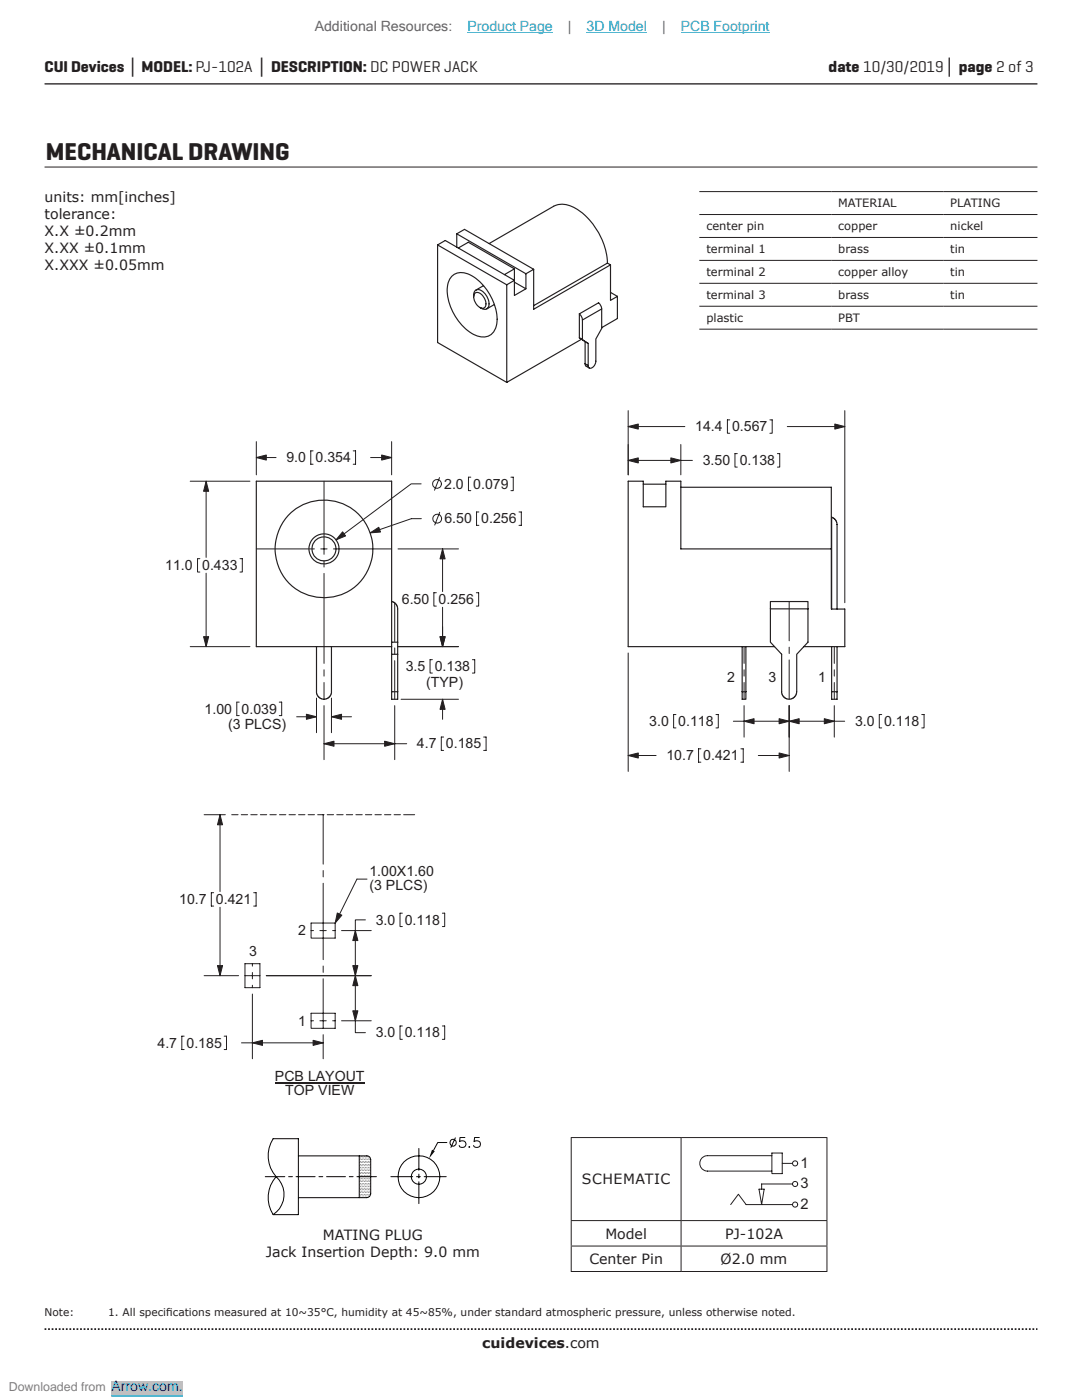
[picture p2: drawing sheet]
<svg xmlns="http://www.w3.org/2000/svg" width="216mm" height="279mm" viewBox="0 0 216 279" stroke-linecap="round" stroke-linejoin="round" font-family="sans-serif">
<path d="M8.9 16.7h198.1" fill="none" stroke="#231f20" stroke-width=".26"/>
<path d="M8.9 265.3h198.1" fill="none" stroke="#231f20" stroke-width=".35" stroke-dasharray=".4 .4 .4 .4 .4 .4" stroke-dashoffset=".7" stroke-linecap="butt"/>
<g fill="none" stroke="#231f20" stroke-width=".23">
<path d="M87.3 48.9l13.8 7.9M87.3 48.9v19.5l13.8 7.9M87.3 48.9l1.5-.9 13.8 8M90.4 54.9a3.5 3.5 0 0 1 4.1 .4 10.6 10.6 0 0 1 4.6 9.3 2.82 2.82 0 0 1-4.3 2.3 10.5 10.5 0 0 1-5.5-10.1l.3-.8zM91.1 46.7l1.6-.9 13.8 7.9M91.1 46.7l13.8 7.9M91.1 46.7v2.6M91.4 49.5l2.1-1.2 9.1 5.4v2.3M94.5 59.2a1.03 1.03 0 0 1 .3-1.2 1.03 1.03 0 0 1 1.3 0 2.57 2.57 0 0 1 1.1 3.6 1.24 1.24 0 0 1-1.5-.2M94.8 58.5a1.5 1.5 0 0 1 1.9 1 1.48 1.48 0 0 1-.1 1.9 2.05 2.05 0 0 1-2.1-2.3zM96.5 57l-1.5 .9M97.6 48.6l12.9-7.4a4.7 4.7 0 0 1 5.1 .8 14.1 14.1 0 0 1 5.6 10.5"/>
<path d="M101.1 56.8v19.5M102.6 56l-1.5 .8M102.6 56.3l2.3 1.3M102.6 53.7l-1.9 1.1M104.9 54.6v3l-2.3 1.4v-3M106.5 53.7l-1.6 .9M121.2 52.5l-14.7 8.5M121.2 52.5l.6 .4M121.8 52.9v7l1.4-.8M121.8 52.9l-15.3 8.8v-8M121.8 58.4l1.4 .7M123.2 59.1v4.5l-3.1 1.8"/>
<path d="M98.7 60.8l-1.6 .8M115.6 67.4l.4 .3-14.9 8.6M115.6 62.6l.4 .6 .2 .7M115.6 62.6v4.8M115.6 67.4l.6 .4M116 67.7l.8 .5M116.2 63.9v3.9M116.2 67.8l1.2 .7M116.8 72.6l.1 .5 .7 .4M116.8 68.2l.6 .3M116.8 72.6l.6 .3M116.8 68.2v4.4"/>
<path d="M117.4 68.5v4.4M120.1 61.7l-.2-.7-.5-.6-3.8 2.2M120.1 61.7v3.9l-1.2 2.1v4.4a1.24 1.24 0 0 1-1.4 1.3l-.1-.5M120.1 61.7l-3.9 2.2M128.4 96.6h4.5M135.9 97.2h30v12.3M165.9 109.5h-30v-13.5h-3v5.1h-4.5v-5.1h-3.1v33.1h29.3M165.9 109.5v12.1h2.7v7.5h-8.2M165.9 103.2l.8 .6 .3 .9v16.9M165.9 103.2v18.4M63.2 129.1v9.2l.4 .9 .5 .3h.6M66.1 129.1v9.2l-.4 .9-1 .4"/>
<path d="M78.1 120l.9 .5 .4 1v16.6M78.1 138.1v1.5h1.3v-1.5M78.1 129.1h-27v-33.1h27v42.1M78.1 128.2h1.3M78.1 130.6h1.3M78.1 138.1h1.3M148.1 138.1v1.5h.7v-1.5M148.1 138.1h.7M148.1 129.1v9M148.8 129.1v9M153.7 121.5v6.7l2.3 2.4v7.9l.3 .5 .4 .4 1 .1 .9-.5 .3-.5 .1-.4M153.7 121.5v-1.4h7.5v1.4"/>
<path d="M153.7 121.5h7.5M161.2 121.5v6.7l-2.2 2.4v7.5M165.9 138.1v1.5h1.1v-1.5M165.9 138.1h1.1M165.9 129.1v9M167 129.1v9"/>
<circle cx="64.6" cy="109.6" r="9.8"/>
<circle cx="64.6" cy="109.5" r="3"/>
<circle cx="64.6" cy="109.5" r="2.4"/>
</g>
<g fill="none" stroke="#231f20" stroke-width=".2">
<path d="M40.7 162.6h4.3M42.6 178.2h-.4v2.6h.4M43.9 162.6v15.3M46.2 162.6h1.3M48.1 162.6h1.3M50 162.6h1.3M50.6 178.2h.5v2.6h-.5M52 162.6h1.2M53.9 162.6h1.2M55.8 162.6h1.2M57.7 162.6h1.2M59.6 162.6h1.2"/>
<path d="M61.5 162.6h1.3M63.4 162.6h1.3M64.5 162.6v9.9M64.5 173.7v1.3M64.5 176.3v15.2M65.3 162.6h1.3M67.2 162.6h1.3M69.1 162.6h1.3M71 162.6h1.3M72.9 162.6h1.3M74.8 162.6h1.3M76.7 162.6h1.3"/>
<path d="M78.6 162.6h1.3M80.5 162.6h2.2M40.7 194.7h6.9M43.9 181.1v13.6M48.9 194.7h3M48.9 192.3h3v4.8h-3zM50.4 198.4v12.9M50.4 192.3v.5M50.4 194.1v1.3M50.4 196.6v.5M53.1 194.7h21M62.1 184.2h4.8v3h-4.8z"/>
<path d="M62.1 185.7h.5M63.8 185.7h1.3M64.5 192.8v1.3M64.5 195.3v9.9M66.4 185.7h.5M68.2 185.7h5.9M72.9 183.6h-2v22.5h2M80.3 182.2h-.5v2.7h.5M88.3 182.2h.4v2.7h-.4M36.7 206.8h-.4v2.7h.4M44.7 206.8h.5v2.7h-.5M48.2 208.1h16.3"/>
<path d="M62.1 202.2h4.8v3h-4.8zM62.1 203.7h.5M63.8 203.7h1.3M64.5 206.5v4.8M66.4 203.7h.5M68.2 203.7h5.9M80.3 204.8h-.5v2.6h.5M88.3 204.8h.4v2.6h-.4"/>
</g>
<path d="M70.9 194.7l.5 2h-1z" fill="#231f20"/>
<path d="M70.9 194.7l.5 2h-1z" fill="none" stroke="#231f20" stroke-width=".2"/>
<path d="M70.4 201.7h1l-.5 2z" fill="#231f20"/>
<path d="M70.4 201.7h1l-.5 2z" fill="none" stroke="#231f20" stroke-width=".2"/>
<path d="M43.4 192.7h1l-.5 2z" fill="#231f20"/>
<path d="M43.4 192.7h1l-.5 2z" fill="none" stroke="#231f20" stroke-width=".2"/>
<path d="M43.9 162.6l.5 2h-1z" fill="#231f20"/>
<path d="M43.9 162.6l.5 2h-1z" fill="none" stroke="#231f20" stroke-width=".2"/>
<path d="M62.5 207.6l2 .5-2 .5z" fill="#231f20"/>
<path d="M62.5 207.6l2 .5-2 .5z" fill="none" stroke="#231f20" stroke-width=".2"/>
<path d="M50.4 208.1l2-.5v1z" fill="#231f20"/>
<path d="M50.4 208.1l2-.5v1z" fill="none" stroke="#231f20" stroke-width=".2"/>
<path d="M70.9 185.7l.5 2h-1z" fill="#231f20"/>
<path d="M70.9 185.7l.5 2h-1z" fill="none" stroke="#231f20" stroke-width=".2"/>
<path d="M70.4 192.7h1l-.5 2z" fill="#231f20"/>
<g fill="none" stroke="#231f20" stroke-width=".2">
<path d="M125.3 130.3v23.7M148.5 129.1v3.3M148.5 133.7v1.2M148.5 136.2v3.4M157.5 120.1v7.8M157.5 129.2v1.2M157.5 131.7v7.9M166.5 129.1v3.3M166.5 133.7v1.2M166.5 136.2v3.4M125.3 150.8h5.6M134.9 142.6h-.5v2.7h.5"/>
<path d="M139.9 149.4h-.5v2.7h.5M142.9 142.6h.4v2.7h-.4M146.3 143.9h22.2M147.8 149.4h.5v2.7h-.5M148.5 140.8v6.3M151.3 150.8h6.2M157.5 140.8v13.2M166.5 140.8v6.3M175.9 142.6h-.4v2.7h.4M183.9 142.6h.5v2.7h-.5M70.4 192.7h1l-.5 2z"/>
</g>
<path d="M157.5 143.9l2-.5v1z" fill="#231f20"/>
<path d="M157.5 143.9l2-.5v1z" fill="none" stroke="#231f20" stroke-width=".2"/>
<path d="M164.5 143.4l2 .5-2 .5z" fill="#231f20"/>
<path d="M164.5 143.4l2 .5-2 .5z" fill="none" stroke="#231f20" stroke-width=".2"/>
<path d="M155.5 150.3l2 .5-2 .5z" fill="#231f20"/>
<path d="M155.5 150.3l2 .5-2 .5z" fill="none" stroke="#231f20" stroke-width=".2"/>
<path d="M125.3 150.8l2.1-.5v1z" fill="#231f20"/>
<path d="M125.3 150.8l2.1-.5v1z" fill="none" stroke="#231f20" stroke-width=".2"/>
<path d="M148.5 143.9l2-.5v1z" fill="#231f20"/>
<path d="M148.5 143.9l2-.5v1z" fill="none" stroke="#231f20" stroke-width=".2"/>
<path d="M155.5 143.4l2 .5-2 .5z" fill="#231f20"/>
<g fill="none" stroke="#231f20" stroke-width=".2">
<path d="M64.7 96v14.6M51.1 109.5h11.6M64 109.5h1.3M64.7 111.9v1.3M64.7 114.4v18M66.5 109.5h11.6M79.4 109.5h12.1M87.1 118.3h-.5v2.7h.5M88.3 109.5v8.6M95 118.3h.5v2.7h-.5M64.7 133.7v1.2M64.7 136.2v3.4"/>
<path d="M78.8 120.3v7.7M78.8 129.3v1.3M78.8 131.8v7.8M79.4 129.1h12.1M80 139.6h11.5M86.3 131.7h-.5v2.6h.5M88.3 121.2v7.9M88.3 139.6v4M94.3 131.7h.4v2.6h-.4M64.7 140.8v10.8M64.7 148.4h16.5M78.8 140.8v10.8"/>
<path d="M88.5 147.1h-.4v2.7h.4M96.5 147.1h.5v2.7h-.5M155.5 143.4l2 .5-2 .5z"/>
</g>
<path d="M88.3 139.6l.5 2h-1z" fill="#231f20"/>
<path d="M88.3 139.6l.5 2h-1z" fill="none" stroke="#231f20" stroke-width=".2"/>
<path d="M87.8 127.1h1l-.5 2z" fill="#231f20"/>
<path d="M87.8 127.1h1l-.5 2z" fill="none" stroke="#231f20" stroke-width=".2"/>
<path d="M76.7 147.9l2.1 .5-2.1 .5z" fill="#231f20"/>
<path d="M76.7 147.9l2.1 .5-2.1 .5z" fill="none" stroke="#231f20" stroke-width=".2"/>
<path d="M64.7 148.4l1.9-.5v1z" fill="#231f20"/>
<path d="M64.7 148.4l1.9-.5v1z" fill="none" stroke="#231f20" stroke-width=".2"/>
<path d="M87.8 127.1h1l-.5 2z" fill="#231f20"/>
<path d="M87.8 127.1h1l-.5 2z" fill="none" stroke="#231f20" stroke-width=".2"/>
<path d="M88.3 109.5l.5 2h-1z" fill="#231f20"/>
<path d="M125.3 82v12.8M125.3 85.1h11.4M125.3 91.9h12.9M135.9 88.7v6.1M145.6 83.8h-.5v2.7h.5M147.1 90.5h-.4v2.7h.4M153.6 83.8h.5v2.7h-.5M155.1 90.5h.5v2.7h-.5M157.1 85.1h11.5M168.6 82v38.3M88.3 109.5l.5 2h-1z" fill="none" stroke="#231f20" stroke-width=".2"/>
<path d="M125.3 85.1l2.1-.5v1z" fill="#231f20"/>
<path d="M125.3 85.1l2.1-.5v1z" fill="none" stroke="#231f20" stroke-width=".2"/>
<path d="M166.6 84.6l2 .5-2 .5z" fill="#231f20"/>
<path d="M166.6 84.6l2 .5-2 .5z" fill="none" stroke="#231f20" stroke-width=".2"/>
<path d="M125.3 91.9l2.1-.5v1z" fill="#231f20"/>
<path d="M125.3 91.9l2.1-.5v1z" fill="none" stroke="#231f20" stroke-width=".2"/>
<path d="M133.9 91.4l2 .5-2 .5z" fill="#231f20"/>
<g fill="none" stroke="#231f20" stroke-width=".2">
<path d="M38 96h11.9M41.1 96v15.2M51.1 91.3h4M51.1 88.1v6.7M62.5 90h-.5v2.6h.5M70.5 90h.4v2.6h-.4M74 91.3h4.1M78.1 88.1v6.7M84 96.6h-2l-15 11.1M87.7 95.3l-1 2.5M93.9 95.2h-.4v2.7h.4M101.9 95.2h.5v2.7h-.5"/>
<path d="M133.9 91.4l2 .5-2 .5zM39.9 111.5h-.5v2.7h.5M41.1 114.4v14.7M47.9 111.5h.5v2.7h-.5M84.1 103.5h-2l-8.2 2.8M87.7 102.2l-1 2.6M95.6 102.2h-.5v2.6h.5M103.6 102.2h.4v2.6h-.4M38 129.1h11.9M63.2 139.3v6.9M66.1 139.3v6.9M47.7 140.1h-.5v2.7h.5"/>
<path d="M55.7 140.1h.5v2.7h-.5M59.2 143h4M66.1 143h4"/>
<circle cx="87.2" cy="96.6" r=".88"/>
<circle cx="87.2" cy="103.5" r=".88"/>
</g>
<path d="M40.6 127.1h1l-.5 2z" fill="#231f20"/>
<path d="M40.6 127.1h1l-.5 2z" fill="none" stroke="#231f20" stroke-width=".2"/>
<path d="M51.1 91.3l2-.5v1z" fill="#231f20"/>
<path d="M51.1 91.3l2-.5v1z" fill="none" stroke="#231f20" stroke-width=".2"/>
<path d="M66.1 143l2.1-.5v1.1z" fill="#231f20"/>
<path d="M66.1 143l2.1-.5v1.1z" fill="none" stroke="#231f20" stroke-width=".2"/>
<path d="M61.1 142.5l2.1 .5-2.1 .6z" fill="#231f20"/>
<path d="M61.1 142.5l2.1 .5-2.1 .6z" fill="none" stroke="#231f20" stroke-width=".2"/>
<path d="M76.2 90.8l1.9 .5-1.9 .5z" fill="#231f20"/>
<path d="M76.2 90.8l1.9 .5-1.9 .5z" fill="none" stroke="#231f20" stroke-width=".2"/>
<path d="M73.9 106.3l1.7-1.1 .3 1z" fill="#231f20"/>
<path d="M73.9 106.3l1.7-1.1 .3 1z" fill="none" stroke="#231f20" stroke-width=".2"/>
<path d="M41.1 96l.5 2h-1z" fill="#231f20"/>
<path d="M41.1 96l.5 2h-1z" fill="none" stroke="#231f20" stroke-width=".2"/>
<path d="M68.4 106.1l.6 .9-2 .7z" fill="#231f20"/>
<path d="M68.4 106.1l.6 .9-2 .7zM73.2 175.4h-2l-4.3 8.8" fill="none" stroke="#231f20" stroke-width=".2"/>
<path d="M54.9 216.1h17.8" fill="none" stroke="#231f20" stroke-width=".21"/>
<path d="M67.3 182.2l.9 .4-1.3 1.6z" fill="#231f20"/>
<g fill="none" stroke="#231f20" stroke-width=".2">
<path d="M8.9 33.3h198.1M139.5 38.2h67.5M139.5 42.8h67.5M139.5 47.4h67.5M139.5 52h67.5M139.5 56.5h67.5M139.5 61.1h67.5M139.5 65.7h67.5M67.3 182.2l.9 .4-1.3 1.6zM113.9 227h51.2M114 227.1v16.4M135.9 227.1v16.4"/>
<path d="M151.4 237.3h1.1l-.5 3.1zM154 230.6h-12.8a1.54 1.54 0 0 0-1.6 1.6 1.54 1.54 0 0 0 1.6 1.5h12.8M154 230.1h2.1v4.1h-2.1zM156.1 232.2h2M158.1 236.3h-6.1v1M165 227.1v16.4M113.9 243.6h51.2M113.9 248.7h51.2M113.9 253.8h51.2M114 243.7v4.9M114 248.8v4.9M135.9 243.7v4.9"/>
<path d="M135.9 248.8v4.9M145.8 240.4l1.5-2.1 1.6 2.1h9.2M165 243.7v4.9M165 248.8v4.9"/>
<circle cx="158.7" cy="236.3" r=".51"/>
<circle cx="158.7" cy="232.2" r=".51"/>
<circle cx="158.7" cy="240.4" r=".51"/>
</g>
<g fill="none" stroke="#040503" stroke-width=".2">
<path d="M52.9 234.8h3.9M55.1 234.8a6.3 6.3 0 0 1-.6-7.5h5v15.1h-5a6.3 6.3 0 0 1 .6-7.6 4.8 4.8 0 0 1-.6 7.6M57.6 234.8h.8M59.1 234.8h3.8M59.5 230.7h13.7a.72 .72 0 0 1 .8 .7v6.9a.8 .8 0 0 1-.8 .7h-13.7M63.6 234.8h.8M65.2 234.8h3.7M69.7 234.8h.8M71.2 234.8h3.9M71.7 230.7v8.3M78 234.8h4.4M83.1 234.8h.8"/>
<path d="M83.6 229.2v4.4M83.6 234.3v.8M83.6 235.8v4.4M84.6 234.8h4.4M89.2 228h-1.9l-.8 1.6"/>
<circle cx="83.6" cy="234.8" r="1.52"/>
<circle cx="83.6" cy="234.8" r="4.2"/>
</g>
<path d="M86.2 229.5l.6 .3-1.2 1.4z" fill="#040503"/>
<g fill="none" stroke="#040503" stroke-width=".2">
<path d="M71.8 230.7v.1M71.8 231.4h.1M71.8 232v.1M71.8 232.6v.1M71.8 233.3h.1M71.8 233.9v.1M71.8 234.5v.1M71.8 235.2v.1M71.8 235.8v.1M71.8 236.4v.1M71.8 237.1v.1M71.8 237.7v.1"/>
<path d="M71.8 238.3v.1M71.8 238.9v.1M71.9 231.1h.1M71.9 231.7v.1M71.9 232.3v.1M71.9 233v.1M71.9 233.6h.1M71.9 234.2v.1M71.9 234.8v.1M71.9 235.5v.1M71.9 236.1v.1M71.9 236.7v.1"/>
<path d="M71.9 237.4v.1M71.9 238v.1M71.9 238.6v.1M72.1 230.7v.1M72.1 231.4h.1M72.1 232v.1M72.1 232.6v.1M72.1 233.3h.1M72.1 233.9v.1M72.1 234.5v.1M72.1 235.2v.1M72.1 235.8v.1"/>
<path d="M72.1 236.4v.1M72.1 237.1v.1M72.1 237.7v.1M72.1 238.3v.1M72.1 238.9v.1M72.3 231.1h.1M72.3 231.7v.1M72.3 232.3v.1M72.3 233v.1M72.3 233.6h.1M72.3 234.2v.1M72.3 234.8v.1"/>
<path d="M72.3 235.5v.1M72.3 236.1v.1M72.3 236.7v.1M72.3 237.4v.1M72.3 238v.1M72.3 238.6v.1M72.4 230.7v.1M72.4 231.4h.1M72.4 232v.1M72.4 232.6v.1M72.4 233.3h.1M72.4 233.9v.1"/>
<path d="M72.4 234.5v.1M72.4 235.2v.1M72.4 235.8v.1M72.4 236.4v.1M72.4 237.1v.1M72.4 237.7v.1M72.4 238.3v.1M72.4 238.9v.1M72.6 231.1h.1M72.6 231.7v.1M72.6 232.3v.1M72.6 233v.1"/>
<path d="M72.6 233.6h.1M72.6 234.2v.1M72.6 234.8v.1M72.6 235.5v.1M72.6 236.1v.1M72.6 236.7v.1M72.6 237.4v.1M72.6 238v.1M72.6 238.6v.1M72.7 230.7v.1M72.7 231.4h.1M72.7 232v.1"/>
<path d="M72.7 232.6v.1M72.7 233.3h.1M72.7 233.9v.1M72.7 234.5v.1M72.7 235.2v.1M72.7 235.8v.1M72.7 236.4v.1M72.7 237.1v.1M72.7 237.7v.1M72.7 238.3v.1M72.7 238.9v.1M72.9 231.1h.1"/>
<path d="M72.9 231.7v.1M72.9 232.3v.1M72.9 233v.1M72.9 233.6h.1M72.9 234.2v.1M72.9 234.8v.1M72.9 235.5v.1M72.9 236.1v.1M72.9 236.7v.1M72.9 237.4v.1M72.9 238v.1M72.9 238.6v.1"/>
<path d="M73 230.7v.1M73 231.4h.1M73 232v.1M73 232.6v.1M73 233.3h.1M73 233.9v.1M73 234.5v.1M73 235.2v.1M73 235.8v.1M73 236.4v.1M73 237.1v.1M73 237.7v.1"/>
<path d="M73 238.3v.1M73 238.9v.1M73.2 231.1h.1M73.2 231.7v.1M73.2 232.3v.1M73.2 233v.1M73.2 233.6h.1M73.2 234.2v.1M73.2 234.8v.1M73.2 235.5v.1M73.2 236.1v.1M73.2 236.7v.1"/>
<path d="M73.2 237.4v.1M73.2 238v.1M73.2 238.6v.1M73.4 230.7v.1M73.4 231.4h.1M73.4 232v.1M73.4 232.6v.1M73.4 233.3h.1M73.4 233.9v.1M73.4 234.5v.1M73.4 235.2v.1M73.4 235.8v.1"/>
<path d="M73.4 236.4v.1M73.4 237.1v.1M73.4 237.7v.1M73.4 238.3v.1M73.5 231.1h.1M73.5 231.7v.1M73.5 232.3v.1M73.5 233v.1M73.5 233.6h.1M73.5 234.2v.1M73.5 234.8v.1M73.5 235.5v.1"/>
<path d="M73.5 236.1v.1M73.5 236.7v.1M73.5 237.4v.1M73.5 238v.1M73.5 238.6v.1M73.7 231.4h.1M73.7 232v.1M73.7 232.6v.1M73.7 233.3h.1M73.7 233.9v.1M73.7 234.5v.1M73.7 235.2v.1"/>
<path d="M73.7 235.8v.1M73.7 236.4v.1M73.7 237.1v.1M73.7 237.7v.1M73.7 238.3v.1M73.8 231.1h.1M73.8 231.7v.1M73.8 232.3v.1M73.8 233v.1M73.8 233.6h.1M73.8 234.2v.1M73.8 234.8v.1"/>
<path d="M73.8 235.5v.1M73.8 236.1v.1M73.8 236.7v.1M73.8 237.4v.1M73.8 238v.1M83.5 234.8h.2M83.6 234.7v.2M90.9 227.1l-.9 1.9M92.8 227h-1l-.1 .8a.72 .72 0 0 1 1.1 0 .72 .72 0 0 1-.1 1.1 .72 .72 0 0 1-1.1-.3M93.7 228.8l-.2 .1h.2M95.6 227h-.9l-.1 .8a.72 .72 0 0 1 1.1 0 .72 .72 0 0 1-.1 1.1 .72 .72 0 0 1-1.1-.3"/>
<circle cx="90.4" cy="228" r=".67"/>
</g>
<path d="M93.3 6.5h17M117.1 6.5h12M135.8 6.5h17.8" fill="none" stroke="#23a4c6" stroke-width=".2"/>
<path d="M0 276.9h70.6" fill="none" stroke="#fff" stroke-width="2.5" stroke-linecap="butt"/>
<path d="M22.2 275.6h14.3v2.6h-14.3z" fill="#c0c0c0"/>
<path d="M22.2 278.6h14.3" fill="none" stroke="#00f" stroke-width=".2"/>
<path d="M0 276.9h70.6" fill="none" stroke="#fff" stroke-width="2.5" stroke-linecap="butt"/>
<path d="M22.2 275.6h14.3v2.6h-14.3z" fill="#c0c0c0"/>
<path d="M22.2 278.6h14.3" fill="none" stroke="#00f" stroke-width=".2"/>
<text font-size="4.9" fill="#231f20" x="9.1" y="31.9">MECHANICAL DRAWING</text>
<g font-size="3.2" fill="#231f20">
<text x="8.9" y="14.3">CUI Devices │ MODEL: PJ-102A │ DESCRIPTION: DC POWER JACK</text>
<text x="165.3" y="14.3">date 10/30/2019│ page 2 of 3</text>
</g>
<g font-size="2.9" fill="#231f20">
<text x="159.7" y="233">1</text>
<text x="159.7" y="237.1">3</text>
<text x="159.7" y="241.2">2</text>
</g>
<g font-size="2.8" fill="#63676b">
<text x="62.8" y="6.1">Additional Resources:</text>
<text x="113.3" y="6.1">|</text>
<text x="132.1" y="6.1">|</text>
</g>
<g font-size="2.8" fill="#23a4c6">
<text x="93.3" y="6.1">Product Page</text>
<text x="117.1" y="6.1">3D Model</text>
<text x="135.8" y="6.1">PCB Footprint</text>
</g>
<g font-size="2.8" fill="#231f20">
<text x="8.9" y="40.3">units: mm[inches]</text>
<text x="8.9" y="43.7">tolerance:</text>
<text x="8.9" y="47.1">X.X ±0.2mm</text>
<text x="8.9" y="50.5">X.XX ±0.1mm</text>
<text x="8.9" y="53.9">X.XXX ±0.05mm</text>
<text x="138.7" y="86.1">14.4</text>
<text x="146.1" y="86.1">0.567</text>
<text x="57.2" y="92.3">9.0</text>
<text x="63" y="92.3">0.354</text>
<text x="140.2" y="92.8">3.50 0.138</text>
<text x="88.6" y="97.5">2.0 0.079</text>
<text x="88.7" y="104.5">6.50</text>
<text x="96" y="104.5">0.256</text>
<text x="33" y="113.8">11.0</text>
<text x="40.3" y="113.8">0.433</text>
<text x="80.2" y="120.6">6.50 0.256</text>
<text x="81" y="133.9">3.5</text>
<text x="85" y="137.1">(TYP)</text>
<text x="86.7" y="133.9">0.138</text>
<text x="145.1" y="136.1">2</text>
<text x="153.4" y="136.1">3</text>
<text x="163.3" y="136.1">1</text>
<text x="40.8" y="142.4">1.00</text>
<text x="48.2" y="142.4">0.039</text>
<text x="45.5" y="145.6">(3 PLCS)</text>
<text x="83.2" y="149.4">4.7</text>
<text x="89" y="149.4">0.185</text>
<text x="129.6" y="144.9">3.0 0.118</text>
<text x="170.6" y="144.9">3.0 0.118</text>
<text x="133" y="151.7">10.7</text>
<text x="140.3" y="151.7">0.421</text>
<text x="73.7" y="177.6">(3 PLCS)</text>
<text x="73.7" y="174.8">1.00X1.60</text>
<text x="35.8" y="180.4">10.7</text>
<text x="43.1" y="180.4">0.421</text>
<text x="75" y="184.5">3.0 0.118</text>
<text x="49.7" y="190.8">3</text>
<text x="59.5" y="186.6">2</text>
<text x="31.4" y="209.1">4.7</text>
<text x="37.2" y="209.1">0.185</text>
<text x="59.5" y="204.7">1</text>
<text x="75" y="207">3.0</text>
<text x="80.7" y="207">0.118</text>
<text x="54.9" y="215.7">PCB LAYOUT</text>
<text x="56.9" y="218.5">TOP VIEW</text>
<text x="116.1" y="236.4">SCHEMATIC</text>
<text x="53" y="250.9">Jack Insertion Depth: 9.0 mm</text>
<text x="64.5" y="247.6">MATING PLUG</text>
<text x="120.8" y="247.2">Model</text>
<text x="144.7" y="247.2">PJ-102A</text>
<text x="117.6" y="252.3">Center Pin</text>
<text x="143.8" y="252.3">Ø2.0 mm</text>
<text x="96.2" y="269">cuidevices.com</text>
</g>
<text font-size="2.8" fill="#00f" x="22.2" y="277.6">Arrow.com.</text>
<text font-size="2.5" fill="#808080" x="1.8" y="277.6">Downloaded from</text>
<g font-size="2.3" fill="#231f20">
<text x="167.3" y="41.4">MATERIAL</text>
<text x="189.6" y="41.4">PLATING</text>
<text x="141" y="46">center pin</text>
<text x="167.3" y="46">copper</text>
<text x="189.6" y="46">nickel</text>
<text x="141" y="50.6">terminal 1</text>
<text x="167.3" y="50.6">brass</text>
<text x="189.6" y="50.6">tin</text>
<text x="141" y="55.1">terminal 2</text>
<text x="141" y="59.7">terminal 3</text>
<text x="167.3" y="55.1">copper alloy</text>
<text x="167.3" y="59.7">brass</text>
<text x="189.6" y="55.1">tin</text>
<text x="189.6" y="59.7">tin</text>
<text x="141" y="64.3">plastic</text>
<text x="167.3" y="64.3">PBT</text>
</g>
<g font-size="2.1" fill="#231f20">
<text x="8.9" y="262.7">Note:</text>
<text x="21.6" y="262.7">1. All specif</text>
<text x="33.2" y="262.7">ications measured at 10~35°C, humidity at 45~85%, under standard atmospheric pressure, unless otherwise noted.</text>
</g>
</svg>
